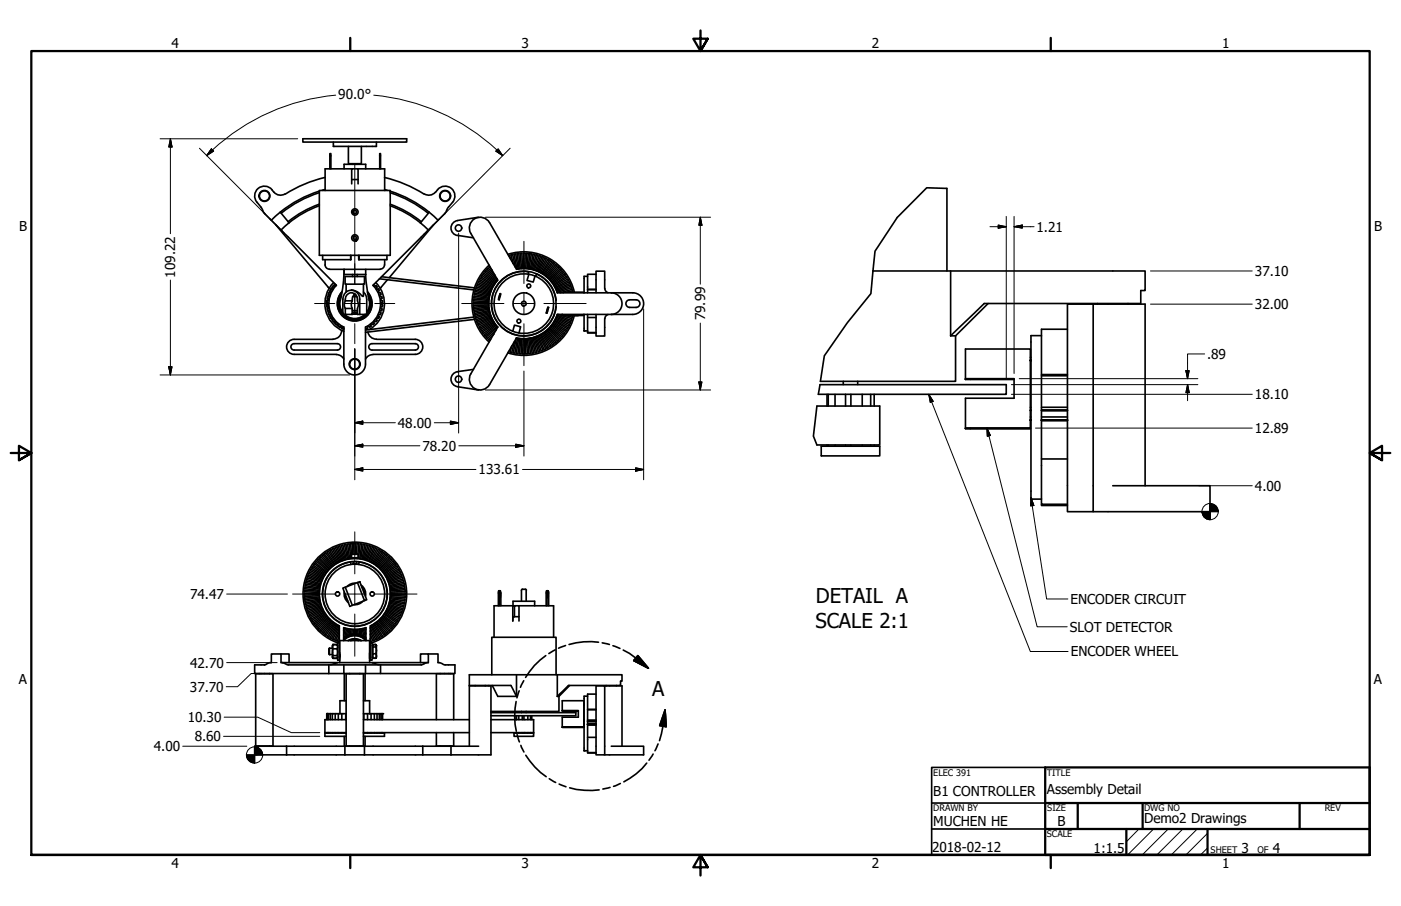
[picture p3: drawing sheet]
<svg xmlns="http://www.w3.org/2000/svg" width="432mm" height="279mm" viewBox="0 0 432 279" stroke-linecap="round" stroke-linejoin="round" font-family="sans-serif">
<!-- layer: Visible (ANSI) -->
<g fill="none" stroke="#000" stroke-width=".51">
<path d="M83.8 58.5l.7 .8M83.8 58.5a3 3 0 0 0-4.2-.4 3 3 0 0 0-.4 4.3l1.7 2.4M84.4 59.3l1.4 .8 1 .1 1.1-.4M93.3 42.8h32v1h-32zM98.4 59.4a35.9 35.9 0 0 0-11.7 6.4M98.4 59a36.4 36.4 0 0 0-14.8 8.9M98.4 58.7h21.9v20h-21.9zM100.2 58.4l-.9 .3M100.2 54.7a40 40 0 0 0-12.3 5.2M101.7 52.1v-4.7h.3v4.7M102.7 43.8v1.3h13.3v-1.3M106 52.1v-1.4h6.7v1.4"/>
<path d="M107.4 45.1v5.4h4v-5.4M108.4 56.7v-4.6h2v4.6M108.4 52.1h-8.2v6.6M108.4 55.4h2M108.6 50.5v.2M110.1 50.5v.2M110.4 52.1h8.2v6.6M117 52.1v-4.7h.3v4.7M118.5 54.7a40 40 0 0 1 12.2 5.2M118.5 58.5l.9 .2M120.3 59a36.4 36.4 0 0 1 12 6.4M120.3 59.4a35.9 35.9 0 0 1 11.7 6.4"/>
<path d="M134.2 59.3l-.9 .6-1 .3-1.5-.4M134.9 58.5l-.7 .8M134.9 58.5a3 3 0 0 1 4.2-.4 3 3 0 0 1 .4 4.3M291.8 58.1v25.5M80.9 64.8l.7 1.1 22.1 22.1a8 8 0 0 0 2.3 12.9v11.4a3.3 3.3 0 0 0 3.3 3.3 3.3 3.3 0 0 0 3.3-3.3v-11.5a7.9 7.9 0 0 0 2.4-12.8l22.2-22.3M85 69.3l16.2 19.3M86.4 65.5l2.7 3.2M89.1 68.7l-2.5 2.2M98.4 63.4a32.1 32.1 0 0 0-9.3 5.3M98.4 63a32.5 32.5 0 0 0-9.6 5.4M99.4 78.7v1.4h8.7v-1.4M108.9 73l.5-.2 .5 .4v.5l-.6 .3-.5-.4z"/>
<path d="M108.9 65l.5-.2 .5 .4v.5l-.6 .3-.5-.4zM110.6 78.7v1.4h8.7v-1.4M110.7 78.7v1.4M120.3 63a32.5 32.5 0 0 1 9.6 5.4M120.3 63.5a32.1 32.1 0 0 1 9.3 5.2M129.6 68.7l2.4 2.2M132.3 65.4l2.7 2.5M132.3 65.5l-2.7 3.2M133.7 69.3l-13.7 16.4M139.5 62.4l-1.4 1.7-.9 1.6M147.5 67l-6.5 1a2.32 2.32 0 0 0-2 2.3 2.32 2.32 0 0 0 2 2.3l4.9 .7M156.5 78.4a16 16 0 0 1 20.5 11.7"/>
<path d="M156.8 78.8h.2l.4 1M158.4 78.4l.9 4.5h.4M158.9 78.3l-.5 .1M158.9 78.3l.8 4.6M159.9 78.2l.4 4.6-.3 .1-.6-4.7h.5M160.8 78.1l.2 4.6-.3 .1M160.9 78.1h-.5l.3 4.7M161.9 78.1l-.2 4.6h-.3l-.1-4.6h.5M163.3 78.2l-.6 4.6 .4 .1 .7-4.6-.5-.1M164.2 78.4l.5 .1-.9 4.5-.4-.1zM165.2 78.6l.5 .1-1.3 4.5M165.2 78.5l-1.1 4.6"/>
<path d="M166.1 78.8l.5 .2-1.5 4.4M166.2 78.8l-1.5 4.4 .4 .2M167.5 79.3l-1.8 4.3-.3-.1M167.5 79.3l-.4-.1-1.7 4.3M100.2 80.1v1.6M100.2 81.7a1.3 1.3 0 0 0 1.3 1.3M100.7 94.1l.2 1.1M100.8 93.2a.38 .38 0 0 1 .3 .4 .38 .38 0 0 1-.3 .4v.1M100.8 93.3v.7M100.9 95.3a.41 .41 0 0 0 .1 .5 .41 .41 0 0 0 .5 0l.1 .4a.42 .42 0 0 0-.4 .4 .42 .42 0 0 0 .4 .4 .38 .38 0 0 1 .4 .3 .38 .38 0 0 1-.2 .4M100.9 94.6a.4 .4 0 0 1 .4 .4 .4 .4 0 0 1-.4 .4M100.9 91.9a.38 .38 0 0 1 .4 .4 .38 .38 0 0 1-.4 .4"/>
<path d="M100.9 92l-.2 1.2M101.1 95.8l.2 .7M101.1 91.4l-.2 .5M101.2 88.6l.2 .3M101.3 90.8l-.2 .6M101.3 90.8l.3 .5-.5 .2M101.5 97l.3 .6M101.5 83.1h15.7M101.8 97.8l.2 .3M101.8 89.6l-.3 .6M101.9 89.6l.1 .1a.47 .47 0 0 1-.1 .5 .47 .47 0 0 1-.5 .1l-.1 .5M102 89.1l-.1 .6"/>
<path d="M102 98.1h.1M102.1 89.1l.4-.5 .1 .1v.4h-.5M102.1 98.1l.5 .1-.1 .5zM102.1 89.1h-.1M102.5 98.7l.2 .5M102.7 88.1l-.2 .5M102.8 88.1h.1M102.8 87.1a9.2 9.2 0 0 0 3.2 15.1M102.8 99.2l.5 .5M102.9 99.1a.41 .41 0 0 1 .5 .2 .41 .41 0 0 1-.1 .5l.3 .3M102.9 99.2h-.1M103.3 87.6l-.5 .5"/>
<path d="M103.5 87.8l-.2 .4-.4-.1M105 91.7a4.7 4.7 0 0 0 .6 4.9M105.1 91.4a4.8 4.8 0 0 0 .5 5.3M105.3 90.6a5 5 0 0 0 .6 6.8 5 5 0 0 0 6.8 0 5 5 0 0 0 .7-6.8M105.3 90.1a5.3 5.3 0 0 0 .3 7.4 5.3 5.3 0 0 0 7.4 0 5.3 5.3 0 0 0 .3-7.4M105.4 90a5.4 5.4 0 0 0 .2 7.5 5.4 5.4 0 0 0 7.5 0 5.4 5.4 0 0 0 .1-7.5M105.9 97a4.8 4.8 0 0 0 6.9 0M106 97a4.7 4.7 0 0 0 6.7 0M106.1 97a4.6 4.6 0 0 0 6.4 0M106.4 85.3h5.9v2.3h-5.9zM106.4 95.1h2.2v1.9h-2.2zM106.4 92.8a2.33 2.33 0 0 0 0 2.3"/>
<path d="M106.4 97h-.7v-4.7a2.61 2.61 0 0 1 2.6-2.8 2.61 2.61 0 0 1 2.6 2.8v4.7M106.4 92.8h2.2M106.7 87.6v2.4M108.6 92.8a2.33 2.33 0 0 0 0 2.3M108.6 84.6v.7M108.7 91.5l1.3 .1M109 90.9l.7 .1M109.3 90.7a2.04 2.04 0 0 0-.7 2.1M110.1 84.6v.7M110.1 96.7h-1.5l1.5 .1M110.1 95.7h-1.5M110.1 96.2h-1.5"/>
<path d="M112 87.6v3.7l-.2 .1a5.4 5.4 0 0 0-3.5-1.9M112 90l.6 .7 .4 1.6v4.7h-2.8v-1.9a5.7 5.7 0 0 0-.5-4.1 1.92 1.92 0 0 0-2.3-.4 1.92 1.92 0 0 0-1 2.2M112.7 84.6l.4 4.4a14.2 14.2 0 0 1 .7 5.8l-.8 1.5M112.7 83.1v1.5h-6.7v-1.5l-.1 3.8-.8 4.7a4.8 4.8 0 0 0 .6 4.8M113.6 91.4a4.8 4.8 0 0 1-.5 5.2M113.6 91.7l.4 1.4v1.4l-.9 2M115.2 87.8l.1 .4 .5-.1M115.8 99.2h.1M115.8 87.1a9.2 9.2 0 0 1-2.1 14.6M115.8 99.1a.41 .41 0 0 0-.5 .2 .41 .41 0 0 0 .1 .5l-.4 .3M115.9 88.1l.3 .5M115.9 88.1h-.1"/>
<path d="M116.1 88.6a.38 .38 0 0 0 0 .5 .38 .38 0 0 0 .5 0l.2 .6M116.8 89.6a.41 .41 0 0 0 0 .5 .41 .41 0 0 0 .5 .2v.5M116.9 97.8l-.3 .4a.39 .39 0 0 0-.6 0 .39 .39 0 0 0 .2 .6l-.3 .4M117 86l29 3.4M117.3 90.8a.39 .39 0 0 0-.1 .5 .39 .39 0 0 0 .5 .2v.4a.38 .38 0 0 0-.3 .4 .38 .38 0 0 0 .4 .4M117.6 85.3l28.6 3.5M117.7 92.7l.2 .5M117.7 95.3a.41 .41 0 0 1-.1 .5 .41 .41 0 0 1-.4 0l-.2 .4a.42 .42 0 0 1 .4 .4 .42 .42 0 0 1-.3 .4 .38 .38 0 0 0-.4 .3 .38 .38 0 0 0 .2 .4M117.8 94.6l-.4 .2 .3 .6M117.9 93.2a.42 .42 0 0 0-.5 .4 .42 .42 0 0 0 .5 .4l-.2 .5M118.5 81.7a1.3 1.3 0 0 1-1.3 1.3M118.6 80.1v1.6"/>
<path d="M119.4 86.2l-2.2 2.7M145.9 93.7h4.7M146 92.3l-.1 .5 4.7 .2M146 92.3l4.6 .3M146 95.2l.1 .5M146 91.8l.1-.5 4.6 .7-.1 .3M146 91.8l4.7 .5M146 97.8l-33.4 4M146.1 96.1l4.6-.7 .1 .4-4.6 .9-.1-.5M146.2 98.5l-33.6 4M146.3 90.3l-.1 .5M146.3 90.4l4.5 .9-.1 .4-4.5-.9"/>
<path d="M146.4 89.9l4.5 1.1M146.4 89.9l.1-.5 4.5 1.3M146.4 97.6l4.5-1.2v-.3l-4.6 1 .1 .5M146.6 98.1l.1 .4M146.6 88.9l.2-.4 4.4 1.5M146.7 89l4.4 1.3 .1-.3M147 88l.2-.4 4.2 1.8M147 88l4.3 1.7 .1-.3M147.2 99.9l4.3-1.9 .1 .3-4.1 2zM147.4 87.1l.2-.4 4.2 2.1M147.4 87.1l4.2 2 .1-.3M148 85.8l4.1 2.3"/>
<path d="M148 85.8l-.2 .5 4.1 2.2 .1-.3M148.8 84.6l.3-.4 3.7 2.8M148.8 84.6l3.9 2.7M149.7 83.4l3.5 3.1-.2 .2-3.6-2.9zM150.6 93.4v.3M150.6 94v.4M150.6 92.7v.3M150.6 94.7l.1 .4M150.6 94l-4.7 .2 .1 .5M150.6 93.3h-4.7v.4M150.6 94.7l-4.6 .5M150.6 94.4l-4.6 .3"/>
<path d="M150.7 95.1l-4.7 .6M150.8 81.8a16 16 0 0 0 0 23.7M151 90.7l-.1 .3M151 82.2l-.3 .2 1 1M151 96.7l.1 .4-4.4 1.5M151.1 96.7l-4.5 1.3M151.4 97.7l-.1-.3-4.4 1.6 .2 .5 4.3-1.8M152.1 99.2l.2 .3M152.1 99.3l-4 2.3 .3 .4 3.9-2.5M152.4 87.6l-.2 .3M152.5 87.6l-4-2.6-.2 .4 4 2.5M152.5 99.8l.2 .3-3.7 2.8-.3-.5"/>
<path d="M152.5 84.8l-2.1-2.1-.3 .4 3.1 2.9M152.5 99.8l-3.8 2.6M152.8 87l-.2 .3M153.4 86.4a10.8 10.8 0 0 0 0 14.5l-8.3 14.4M153.4 86.4l-8.3-14.4a3.3 3.3 0 0 1 1.2-4.6 3.3 3.3 0 0 1 4.6 1.2l8.3 14.4a10.8 10.8 0 0 1 12.5 7.3h23.4M154.1 90.6h.3l-.5 1.9-.3-.1zM158.2 81.3l-.7-2.7 .5-.1 .9 4M162 82.8h.4M162.1 82.8l.2-4.7 .5 .1-.4 4.6M162.8 84.5l.1-.7a9.9 9.9 0 0 0-11 12.7 9.9 9.9 0 0 0 16.2 4.6 9.9 9.9 0 0 0-2.7-16.6l-.3 .7M163 84.6l-.6 1.9 1.9 .5 .6-1.9M164.1 83.1l.3 .1"/>
<path d="M166 83.8l2-4.3 .4 .2-2.1 4.2M166 83.7l.3 .2M166.9 84.2l-.3-.1 2.2-4.1 .5 .2-2.4 4.1M167.8 84.8l.3 .2 2.8-3.7-.4-.3-2.7 3.8M168.8 94.7l.3 .1-.5 1.8-.3-.1zM170.1 80.7l-2.6 3.9-.3-.2 2.5-3.9 .4 .2M170.6 87.8l3.9-2.6 .3 .4-4 2.4zM170.7 99.4l3.9 2.5-.3 .4-3.8-2.6zM170.9 99.1l4 2.3M171 98.8l4.1 2.2-.2 .4M171 98.8l-.1 .3M171.3 81.6l.3 .3-3 3.5-.3-.2z"/>
<path d="M171.3 92.6a10 10 0 0 0-13.9-8 10 10 0 0 0-3.6 15.7 10 10 0 0 0 16-1.2 8.8 8.8 0 0 0 1.5-4.5M171.3 98.2l4.3 1.9M171.3 98.2l-.1 .3 4.1 2.1 .2-.5M171.4 89.2l4.3-1.8-.3-.5-4.1 2 .1 .3M171.5 89.5l4.3-1.7 .2 .5-4.3 1.6zM171.7 97.2l4.4 1.6 .2-.5M171.7 97a10.9 10.9 0 0 1-12.5 7.3h.3l-.8 4.6-.5-.1M171.8 97h23.3M171.8 97l-.1 .2M172 82.2l.4 .4M172 82.2l-3.2 3.5M172 97l4.3 1.3"/>
<path d="M172.4 82.5l-3.3 3.4-.3-.3M172.7 82.9l.3 .4M172.7 82.9l-3.4 3.2 .3 .3M173 83.2l-3.5 3.2M173.3 97v.3l6.7-.1M173.3 97.2h6.7v-.2v5h1.1M173.3 83.6l.3 .4M173.4 83.6l-3.6 3 .2 .3 3.7-2.9M173.9 84.4l.3 .4M174 84.4l-3.8 2.8M174.2 84.8l-3.8 2.6-.2-.2M174.3 97.3l2.1 .6 .1-.5"/>
<path d="M175.2 86.5l-.2-.5-4.1 2.3 .2 .3 4.2-2.1M175.9 99.2l-.2 .5-4.3-1.8 .2-.3 4.4 1.7M176.1 97.3h.4M176.2 88.7l.1 .5M176.2 88.7l-4.4 1.6M176.3 89.2l-3.6 1.1M176.6 90.1l-.1-.4-1.7 .4M177 97.3a16 16 0 0 1-20.5 11.5M181.1 85.2h-1.1v5.1v-.2h-6.2l-.3 .2M181.1 97v5.6h2.6M181.1 97.9h2.6M181.1 89.2h2.6"/>
<path d="M181.1 89.3h2.6M183.7 97v6.6h2.7v-5.4M183.7 84.6h-2.6v5.7M186.4 89v-5.4h-2.7v6.7M186.4 89l.2 .6 .8 .7M187.4 97l-.6 .4-.4 .9M188.4 90.3a3.3 3.3 0 0 1 3.3 3.3 3.3 3.3 0 0 1-3.3 3.4M195 90.3a3.3 3.3 0 0 1 3.4 3.3 3.3 3.3 0 0 1-3.4 3.4M196.1 92.5a1.17 1.17 0 0 1 1.1 1.1 1.17 1.17 0 0 1-1.1 1.2M196.1 92.5h-2a1.17 1.17 0 0 0-1.2 1.1 1.17 1.17 0 0 0 1.2 1.2h2M269 83.6h83.9v6h-1.3v4h-48.3l-10.3 10M293 83.6v20"/>
<path d="M304.5 93.6l-10 10M329 93.8h7.9v64h-7.9zM336.9 93.8h16v56M338.3 93.6v.2M347.7 93.6v.2M90.6 106a.98 .98 0 0 0-.9 1 .98 .98 0 0 0 .9 1M90.6 104.6a2.32 2.32 0 0 0-2.3 2.4 2.32 2.32 0 0 0 2.3 2.3M90.7 104.6h12M90.7 109.3h12.9M90.7 106h13.3M90.7 107.9h13.3M103.7 109.3l1.3 .4 1 1"/>
<path d="M103.7 100.1l.6-.1v.5zM103.8 100l-.1 .1M104 106a.98 .98 0 0 1 1 1 .98 .98 0 0 1-1 1M104.3 100.5v.1a.47 .47 0 0 0 .8 0l.3 .2v.3M104.8 100.9l.5 .3M105.3 101.9a2.64 2.64 0 0 1-2.7 2.7M105.4 101.1v.2M105.9 101.5h.1M106 101.3l-.2 .2-.4-.2M112.7 101.3l.1 .2 .4-.2M113.3 101.1l-.1 .2M113.4 102.4l.4 1 .7 .7 1.5 .5"/>
<path d="M114 106.3l.6-.3h13.4a.98 .98 0 0 1 1 1 .98 .98 0 0 1-1 .9l-13.4 .1a.98 .98 0 0 1-.9-.7 .98 .98 0 0 1 .3-1zM114 100.8a.37 .37 0 0 0-.5-.1 .37 .37 0 0 0-.2 .4M114.9 100.1a.41 .41 0 0 0-.5 0 .41 .41 0 0 0-.1 .5l-.3 .3M114.9 100l.1 .1M115 109.3l-1.4 .4-.9 1M116 104.6h12a2.32 2.32 0 0 1 2.3 2.4 2.32 2.32 0 0 1-2.3 2.3h-13M141 119.3l6.5 1M145.9 113.9l-4.9 .7a2.32 2.32 0 0 0-2 2.3 2.32 2.32 0 0 0 2 2.3M147.7 100.8l.2 .4 4.1-2.3-.2-.3-4.1 2.2M152.2 103.1l-1.7 1.6 .4 .3 .3-.3M152.9 100.4l.2 .2M152.9 101.8l-2.7 2.5"/>
<path d="M152.9 100.3l-3.6 3M153.2 100.6l-3.6 3-.4-.4M153.4 100.9l-3.5 3.1 .3 .3M156.7 108.4l.1 .1M157.7 106.7l-.5 1.9M158.1 102.1l.5-1.8 1.9 .5-.5 1.9M158.6 105.3l-.9 3.4-.5-.1M159.1 104.3l-.9 4.5M159.2 104.2l-8.3 14.4a3.3 3.3 0 0 1-4.6 1.2 3.3 3.3 0 0 1-1.2-4.5M160.2 104.4l-.6 4.6h-.5l.7-4.6h.4M160.8 104.5l-.2 4.7M160.8 104.5h-.3l-.4 4.6h.5"/>
<path d="M161.5 104.5h-.3l-.1 4.7M161.5 104.5l.1 4.7h-.5M162.2 104.5l.3 4.6h-.5l-.1-4.6h.3M162.9 104.4l.6 4.6-.5 .1-.4-4.6 .3-.1M163.3 104.3l.7 4.7M163.6 104.3l-.4 .1M163.6 104.3l.9 4.5M163.9 104.2l1.1 4.6M163.9 104.2l.4-.1 1.1 4.5-.5 .2M164.5 108.9h-.5M164.6 104l1.3 4.5 .5-.1-1.5-4.5-.3 .2M165.2 103.9l.3-.2 1.8 4.3"/>
<path d="M165.2 103.8l1.6 4.4 .5-.2M165.9 103.6l1.8 4.2M166.2 103.4l-.4 .2M166.2 103.4l2 4.2M166.5 103.3l2.1 4.1 .4-.2-2.2-4.1-.3 .2M167.4 102.8l-.3 .2 2.4 3.9M167.4 102.7l2.5 4M167.9 102.4l2.8 3.7-.4 .3-2.7-3.8M167.9 102.4l-.3 .2M168.2 107.6l-.5 .2M168.7 101.7l.3-.2 3.2 3.3M168.7 101.7l3.1 3.5"/>
<path d="M169.9 106.7l-.5 .2M170.1 100.2l.2-.2 3.8 2.7M170.1 100.2l3.7 2.9M171.4 105.5l-.4 .3-2.8-3.6 .3-.2 2.9 3.5M172.2 104.9l-.4 .3M172.5 104.5l-3.3-3.2 .2-.3 3.4 3.2-.3 .3M173.5 103.4l-.3 .4-3.5-3 .2-.3 3.6 2.9M174.1 102.7l-.3 .4M181.1 102.6l2.6 .1M252.7 118.6h57.4v3h-57.9M259.9 117.6v1M264.4 117.6v1"/>
<path d="M293 103.6h1.5M294.5 103.6v14h-41.6M297.6 116.9l14.9 .1M297.6 116.8h14.9v6h-14.9v9.3M297.6 116.9v-9.3h20v24.5h-20M297.6 116.9h14.9M317.6 110.2h.2M317.8 111.3h-.2h.2M317.8 111.2h-.2h.2M317.8 111.1h-.2h.2M321 103.5h-3.2v50.4h3.2M321 115.5h8"/>
<path d="M321 115.9h8M329 101.5h-8v54h8M251.8 125.2h19.3v12h-19.3M254.9 121.6v3.6M254.9 137.2v.4M255.3 121.6v3.6M255.3 137.2v.4M257.4 121.6v3.6M257.4 137.2v.4M260.6 121.6v3.6M260.6 137.2v.4M262.3 121.6v3.6"/>
<path d="M262.3 137.2v.4M265.7 121.6v3.6M265.7 137.2v.4M268.4 121.6v3.6M268.4 137.2v.4M269.4 121.6v3.6M269.4 137.2v.4M297.6 132.1h20M297.6 132h20M317.6 126.6h.2M317.6 129.7h.2M317.6 129.6h.2"/>
<path d="M317.6 125.6h.2M317.6 126.5h.2M317.6 129.5h.2M317.6 128.6h.2M321 126.6h8M321 129.7h8M321 129.6h8M321 125.6h8M321 126.5h8M321 129.5h8M321 128.6h8M253.1 140.5v-2.9h18v3h-17.9"/>
<path d="M321 155.5v.4h8M321 141.5h8M343 149.8h29.9v8h-36M94.5 178.7l4.4 1.3M94.7 178.2l-.2 .5M94.7 178.2l4.3 1.4M94.8 177.7l4.3 1.6M94.8 177.7l.2-.4 4.3 1.7M95.2 176.8l4.2 1.9M95.2 176.8l.2-.4 4.1 2M96.3 174.7l3.9 2.5M96.4 174.7l-.3 .4 3.9 2.4"/>
<path d="M96.6 174.3l3.8 2.6M96.9 173.9l3.7 2.8M96.9 173.9l-.3 .4M98.5 172.1l3.2 3.3M98.9 171.7l3.1 3.4M98.9 171.7l-.4 .4M99.2 171.4l.4-.3 2.9 3.6M99.3 171.4l2.9 3.5M99.8 177.8l-3.9-2.3-.3 .5 4.1 2.1M99.9 170.8l2.8 3.6M100 170.8l.4-.3 2.7 3.7M101 176.1l-3.5-3-.3 .4 3.6 2.9"/>
<path d="M101.5 175.6l-3.3-3.2-.3 .4 3.3 3M102 169.5l2.2 4M102.1 169.5l-.5 .2 2.3 4M102.5 169.2l2 4.2M102.5 169.3l.4-.3 1.9 4.2M103.6 173.9l-2.4-3.9-.4 .2 2.5 3.9M103.8 168.7l1.7 4.3M103.8 168.7l-.4 .1 1.8 4.3M104.7 168.3l1.4 4.4M104.8 168.3l-.5 .2 1.5 4.3M105.7 168.1l1 4.4M105.7 168.1l-.5 .1 1.2 4.5"/>
<path d="M107.4 172.4l-.7-4.5h-.4l-.1 .1 .9 4.5M107.8 172.3l-.7-4.5 .5-.1 .5 4.6M108.1 173.4v.7M108.1 173.3a9.9 9.9 0 0 0-7.1 15.2 9.9 9.9 0 0 0 16.8 0 9.9 9.9 0 0 0-7.1-15.2M108.3 171v1h2.1v-1M108.5 172v.3M108.7 170.9l-.1-3.2h-.5l.2 3.4M108.7 172l.1 .3M108.8 172v.3M108.8 173.9h1.1M108.8 173.2v.7M109 167.6l.1 3.3"/>
<path d="M109.1 167.6h.5l-.1 3.3M109.7 179.8l-1.5 .3-1.3 .8M109.9 170.9l.1-3.2h.5l-.2 3.2M109.9 172.1v.2M109.9 173.2v.7M110 172l-.1 .1M110.2 179.6l.7-.2 2.1 5.6-.7 .2zM110.2 179.6l-3.8 1.5M110.2 172v.3M110.2 170.9l-1.8 .1M110.3 170.9l.1 .1M110.7 173.4l-.1 .7"/>
<path d="M111 167.7l-.5 4.6M111 167.7l.5 .1M111.5 167.8l-.6 4.5M112 167.8l-.8 4.6M112 167.9l.5 .1-.9 4.5M112.9 168.1l-1 4.4M112.9 168.1l.5 .1M113.2 172.9l1.6-4.3 .5 .2-1.8 4.2M113.4 168.1l-1.2 4.5M113.9 168.3l-1.4 4.4M113.9 168.3l.5 .2-1.6 4.3M114.4 173.5l2.2-4.1 .4 .3-2.3 4"/>
<path d="M116.1 169.2l-2 4.2M116.2 169.2l-.5-.2-1.9 4.2M117.9 170.2l-2.6 3.8M117.9 170.2l-.5-.3-2.3 3.9M118.6 170.8l-2.7 3.6M118.7 170.7l-.4-.3-2.7 3.8M118.8 177.7l4-2.3 .3 .5-4.1 2.2M119 171l-2.9 3.6M119 171l.4 .3M119.2 178.3l4.1-2 .2 .4-4.2 1.9M119.4 171.3l-2.9 3.5M119.4 178.9l4.3-1.7 .1 .3 .1 .1-4.3 1.7"/>
<path d="M119.7 179.6l4.3-1.5 .2 .4-4.4 1.4M119.8 171.6l-3.1 3.5M119.8 171.6l.3 .4-3.1 3.3M120.5 172.3l-3.3 3.2M120.5 172.3l.3 .4-3.4 3.1M121.5 173.4l-.4-.4-3.4 3M121.5 173.4l-3.6 2.9M121.7 173.8l-3.7 2.8M121.8 173.8l.2 .4-3.7 2.6M122.3 174.6l-3.8 2.5M122.3 174.6l.3 .4-3.9 2.4M124.5 179.5l-4.5 1.1"/>
<path d="M124.5 179.5l-.2-.5-4.4 1.2M124.6 180l.1 .4-4.6 .8M124.6 180l-4.5 .9M93.9 182l4.6 .4M93.9 182v.5l4.5 .2M94 181l4.6 .7M94 181l-.1 .5 4.6 .6M94 180.6l4.6 .8M94.1 180.6l.1-.5 4.5 .9M95.7 190.5l.2 .4M97.9 193.7l.4 .3M98.4 183.1l-4.5-.1v.5"/>
<path d="M98.4 183.7l-4.5 .3v.4M98.4 183.4l-4.5 .1M98.5 184.4l-4.5 .5v.5l4.6-.6M98.5 184.1l-4.6 .4M98.6 194.4l.4 .3M98.6 185.1l-4.5 .8 .1 .3v.2l4.5-1M98.7 185.7l-4.4 1.1 .1 .5 4.4-1.2M98.8 180.3l-4.4-1.2-.1 .5 4.4 1.1M98.9 186.4l-4.3 1.4 .1 .5M99.1 186.8l-4.4 1.5M99.1 187.1l-4.2 1.6v.2l.2 .3 4.2-1.8M99.4 187.7l-4.1 1.9 .2 .5 4.1-2.1"/>
<path d="M99.7 188.3l-4.1 2.2M99.9 188.7l-4 2.2M100.1 188.9l-3.9 2.4 .2 .4M100.3 189.2l-3.9 2.6M100.5 189.5l-3.8 2.6 .3 .4M100.6 189.8l-3.6 2.7M100.8 190.1l-3.5 2.8 .3 .4 3.5-3M100.9 196.2l.4 .2M101.3 190.6l-3.4 3.1M101.5 199.9l-.2 .2v1.6l.2 .2M101.5 199.9v2M101.5 199.9h1"/>
<path d="M101.5 190.8l-3.3 3.3M101.8 191.1l-3.2 3.3M102 191.3l-3.1 3.4M102.3 191.5l-3 3.5 .4 .3 2.9-3.6M102.6 198.9v4.1M102.6 198.9h1.3M102.6 197.2l2-4.2v10.6M102.6 197.1l.4 .2M102.6 198.8h1.3M102.8 192l-2.7 3.6 .4 .3M103.1 192.2l-2.6 3.7M103.4 192.3l-2.5 3.9"/>
<path d="M103.7 192.5l-2.4 4M103.9 198.8v.1M103.9 198.9l.2 2.2-.2 1.1 .2 .4-.2 .4M103.9 192.7l-2.2 4 .5 .2 2.1-4.1M103.9 198.9l.2 .2M104.1 198.2v5.4h.6M104.1 198.2h.5M104.1 198.2a16 16 0 0 1-7.6-24.5 16 16 0 0 1 25.7 0 16 16 0 0 1-7.5 24.5M104.6 196l-.6 1.7-.5-.2M104.6 197.2l-.2 .7h.2M104.6 193.9l-1.5 3.5M104.6 194.8l-1.2 2.7"/>
<path d="M104.6 193a11 11 0 0 1-3.8-16.7 11 11 0 0 1 17.1 0 11 11 0 0 1-3.7 16.7M105.9 197.5a4.7 4.7 0 0 1 6.9 .1v-4.1a10.6 10.6 0 0 1-6.9 .1v3.9M105.9 197.4a4.8 4.8 0 0 1 6.9 .1M105.9 196.7a5.3 5.3 0 0 1 6.9 0M105.9 197a5 5 0 0 1 6.9 .1M106.1 182.5l.1 1.6 .4 1 .8 .8M106.2 193.6l-.3 .9M106.4 183.2l.2 1.3 .5 .7M106.4 181.1l-.7 .3 2.1 5.6 4.5-1.8M106.4 181.1l2.2 5.6M106.5 193.7l-.6 2.2M106.9 193.8l-.7 2.6"/>
<path d="M107.2 193.9l-.5 2.3M107.3 197.6l1.7-.6 1.2 .1 1.1 .5M107.4 197.6l1.1-.5h1.1l1.6 .5M107.5 193.9l-.3 2M107.9 194l-.3 1.7M108.1 197.6l1-.2 1.5 .2M108.2 194.1l-.2 1.5M108.5 194.1v1.4M108.9 194.1l-.1 1.4M109.2 194.1v1.4M109.6 194.1v1.4M109.9 194.1l.1 1.4"/>
<path d="M110.2 194.1l.2 1.4M110.6 194.1l.2 1.5M110.9 194l.3 1.8M111.3 193.9l.3 2.1M111.3 180.5l.8 .8 .5 .9v1.6M111.6 181.1l.5 .8 .3 1.3M111.6 193.9l.5 2.3M111.8 185.4l-1.2 .9-1.5 .2M112 193.8l.6 2.8M112.3 193.7l.5 1.8M112.6 193.6l.2 .6M114.1 198.2h.6v5.4h-.6"/>
<path d="M114.1 194.6l1.3 2.9-.5 .2M114.1 193v10.6M114.1 196.9l.3 1M114.1 195.6l.8 2.1M114.2 193l2.1 4.1-.5 .2-1.7-3.7M114.5 197.8l-.4 .1M114.7 199.1h.2M114.8 192.7l2.3 3.9-.4 .3-2.2-4.1M114.9 198.8h.9l.2 .3M115.1 192.5l2.4 3.9 .5-.3M115.4 192.3l2.5 3.9M115.8 199.5l.2 1.1-.2 1"/>
<path d="M115.8 199.5h-.9v2.1M116 191.9l2.8 3.6-.4 .3-2.7-3.7M116 199.1l-.2-.3h-.9v.7M116 199.1l-.2 .4M116 199.1v3.7M116.5 191.5l3 3.4-.4 .3-2.9-3.5M116.8 191.3l3.1 3.3 .3-.3M117 191l3.2 3.3M117.5 190.5l3.4 3.1-.3 .3-3.4-3.1M117.7 190.2l3.5 3 .3-.4M117.9 190l3.6 2.8M118.4 189.4l3.7 2.6-.3 .4-3.7-2.7"/>
<path d="M118.5 189.2l3.9 2.4 .3-.4M118.7 188.8l3.9 2.5M119.1 188.3l4 2.1-.2 .4-4-2.3M119.2 188l4.1 1.9M119.3 187.6l4.3 1.9-.3 .4M119.5 187.3l4.3 1.7M119.6 187l4.3 1.6-.2 .5M119.8 186.4l4.4 1.3-.1 .4-4.4-1.4M119.9 186l4.4 1.2M120 185.7l4.5 1.1M120.1 185l4.6 .8-.1 .5-4.5-.9M120.2 184.7l4.6 .6v-.5"/>
<path d="M120.2 184.3l4.6 .5M120.3 183.6l4.6 .2v.5l-4.6-.3M120.3 182.9h4.6v.3v.2l-4.6-.1M124.5 186.7l-.1 .5M124.8 181.4l-4.6 .5M124.8 181.4l-.1-.5-4.5 .7M124.8 181.9l-4.5 .3M124.9 181.9v.5l-4.6 .2M153.6 186.8l.1-4.6h.5l.2 .7v3.9M153.9 183.2l.2-.5v1.6l-.2-.5M154 182.2l-.1 4.6M154 183v1"/>
<path d="M158.1 186.8h-5.8v9.7M158.1 186.8v-1.4h6.7v1.4M158.6 186.8h-.5v4.7v-.9l.3-.4h1.6M158.6 190.2v-3.4h1.4v4.7M160 186.8h10.6v9.7M160.7 182.1v3.3M161 181.7h.9M161.1 181.7l-.4 .3M161.9 181.7l.3 .3M162.2 182.1v3.3M168.3 186.8v-4.3l.2-.3h.4l.2 .3v4.3M168.7 183.2l.2-.5v1.6l-.2-.5"/>
<path d="M168.7 183v1M168.8 182.2l-.2 .3v4.3M78.8 207.8h5.3v22.3h-5.3zM79.9 207.7v.1M83.1 207.7v.1M86.6 201.7h2.5v2.6M87 204.3l1.8 .7h41.1l1.7-.7M101.3 205v2.7M101.5 201.9h1M102.6 202.9v.1M102.6 200.1h1.3M102.6 202.2h1.3"/>
<path d="M102.6 203h1.3M103.1 204.6l-1.3 .4M103.9 202.9v.1M104 204.4l-.9 .3M104.1 202.7l-.2 .3M104.7 204.3v-6.8h9.2v6.8M106 205v2.7M106.1 207.7v8.4M106.7 207.8h5.3v22.3h-5.3zM106.7 216.1h-1.9v4M107.8 207.7v.1M110.9 207.7v.1"/>
<path d="M112 216.1h1.9v4M112.5 207.7v8.4M112.6 205v2.7M113.9 203.6h.2M114.7 202.7h.2M114.7 204.4l.9 .3M114.9 202.9l.9 .1M115.6 204.6l1.3 .4M115.8 201.6h-.9v1.3l.9 .1 .2-.2M115.8 201.6l.2 .7-.2 .6 .2-.1M117.3 205v2.7M129.6 204.3v-2.6h2.4v2.6h-45.4v-2.6h-3v2.6h-.4a5.3 5.3 0 0 1-4 .7h-.7v2.7h22.8"/>
<path d="M132 201.7h3v2.6h.4a5.4 5.4 0 0 0 4.1 .7h.7v2.7h-38.9M135.6 207.7v.1M138.7 207.7v.1M146.4 211.4v.1M149.5 211.4v.1M150.7 211.4v.1M151.3 219.8h26.2v.9h-26.2M151.6 208.1v-11.6h19.8v11.6M151.7 211.4l1.7 3.4h5.8M159.2 208.1v6.7M160.7 219.4v.4M162.2 219.4v.4"/>
<path d="M171.8 208.1h19.9v2h-.4v1.3h-16.1l-3.4 3.4M171.8 208.1h-27.1v3.3h12.8l1.7 3.4M171.8 214.8h.5M171.8 208.1v6.7M172.3 214.8v4.6h-21M173.3 219.2h4.9h-4.4M173.3 219.1h4.9v2.1h-4.9v3.1M173.3 219.2v-3.1h6.7v8.2h-6.2M173.3 219.2h4.9M175.6 211.4l-3.3 3.4M180 217.3h.1M180 217h.1"/>
<path d="M180 217.2h.1M181.1 214.7h-1.1v16.8h1.1M181.1 218.8h2.6M181.1 218.9h2.6M183.7 211.5h2.7v21.3h-2.7zM183.7 214.1h-2.6v18h2.6M186.4 211.5h5.3v18.6M186.8 211.4v.1M190 211.4v.1M79.9 230.1h.1M83.1 230.1h.1M88.3 230.1v2.7"/>
<path d="M100.7 225.9v.2M100.9 220.1h-.2v1.8M100.9 220.1v1.8M100.9 225.9v.2M100.9 220.1h.1M101 220.1h.2M101.2 220.1h.6M101.2 220.1v1.8M101.2 225.9v.2M101.8 220.1h1.5M101.8 220.1v1.8M101.8 225.9v.2"/>
<path d="M102.4 220.1v1.8M102.4 225.9v.2M103.3 220.1h3.4M103.3 220.1v1.8M103.3 225.9v.2M104.3 220.1v1.8M104.3 225.9v.2M105.3 220.1v1.8M105.3 225.9v.2M106.1 227.1v3M106.3 230.1v2.7M106.6 220.1v1.8"/>
<path d="M106.6 225.9v.2M106.7 226.1h-6.6v1h6.6M106.7 221.9h-6.6v4h6.6M107.8 230.1h.1M110.9 230.1h.1M112 226.1h6.5v1h-6.5M112 220.1h.1M112 221.9h32.7M112 225.9h32.7M112.1 220.1h2.3M112.1 220.1v1.8M112.1 225.9v.2"/>
<path d="M112.3 230.1v2.7M112.5 227.1v3M113.3 220.1v1.8M113.3 225.9v.2M114.4 220.1h.9M114.4 220.1v1.8M114.4 225.9v.2M115.3 220.1h.9M115.4 220.1v1.8M115.4 225.9v.2M116.2 220.1h.7M116.2 220.1v1.8"/>
<path d="M116.2 225.9v.2M116.9 220.1h.5M116.9 220.1v1.8M116.9 225.9v.2M117.4 220.1h.3M117.4 220.1v1.8M117.4 225.9v.2M117.7 220.1h.2M117.7 220.1v1.8M117.7 225.9v.2M117.9 220.1h.1M117.9 220.1v1.8"/>
<path d="M117.9 225.9v.2M130.3 230.1v2.7M134.5 221.9v-14.1h5.3v14.1M134.5 225.9v4.2h5.3v-4.2M135.6 230.1h.1M138.7 230.1h.1M139 230.1h8.5M139 230.1h-60.5v2.7h60.5M139 230.1v2.7M144.7 230.1v-18.6h6.6v21.3h-12.3M151.3 221.9h13.2v4h-13.2M158.4 226.1h6.1v1h-6.1z"/>
<path d="M159.1 220.7v1.2M159.1 225.9v.2M159.2 220.7v1.2M159.2 225.9v.2M159.9 220.7v1.2M159.9 225.9v.2M161 220.7v1.2M161 225.9v.2M161.5 220.7v1.2M161.5 225.9v.2M162.7 220.7v1.2M162.7 225.9v.2"/>
<path d="M163.5 220.7v1.2M163.5 225.9v.2M163.9 220.7v1.2M163.9 225.9v.2M173.3 224.3h6.7h-6.2M173.3 224.3h.5M173.3 224.2h6.7M180 222.4h.1M180 223.5h.1M180 223.4h.1M180 222.1h.1M180 223.1h.1"/>
<path d="M181.1 232.1l2.6 .1M181.1 222.4h2.6M181.1 223.5h2.6M181.1 223.4h2.6M181.1 222.1h2.6M181.1 223.1h2.6M181.1 227.4h2.6M188.4 230.1h10v2.7h-12"/>
<circle cx="81.5" cy="60.4" r="1.56"/>
<circle cx="81.5" cy="60.4" r="1.68"/>
<circle cx="109.4" cy="65.4" r=".98"/>
<circle cx="109.4" cy="73.4" r=".98"/>
<circle cx="137.2" cy="60.4" r="1.68"/>
<circle cx="137.2" cy="60.4" r="1.56"/>
<circle cx="141.3" cy="70.3" r=".98"/>
<circle cx="159.9" cy="99" r=".6"/>
<circle cx="161.4" cy="93.6" r="3.3"/>
<circle cx="161.4" cy="93.6" r=".73"/>
<circle cx="161.4" cy="93.6" r="9.2"/>
<circle cx="163" cy="88.2" r=".6"/>
<circle cx="109.3" cy="112.3" r="1.68"/>
<circle cx="109.3" cy="112.3" r="1.56"/>
<circle cx="141.3" cy="116.9" r=".98"/>
<circle cx="104" cy="183.2" r=".67"/>
<circle cx="109.4" cy="183.2" r="9.2"/>
<circle cx="109.4" cy="183.2" r="10"/>
<circle cx="114.7" cy="183.2" r=".67"/>
</g>
<g fill="#000">
<circle cx="180" cy="102" r=".25"/>
<circle cx="317.8" cy="153.9" r=".25"/>
<circle cx="173.3" cy="219.2" r=".25"/>
<circle cx="100.7" cy="220.1" r=".25"/>
<circle cx="117.9" cy="220.1" r=".25"/>
<circle cx="173.3" cy="224.3" r=".25"/>
<circle cx="180" cy="231.5" r=".25"/>
</g>
<!-- layer: Break Line (ANSI) -->
<path d="M291.8 58.1l-6.2-.2-9.1 9.2-6.8 10.4-1.3 13.1-7.2 8.9-7.1 10.2-1.2 7.9M252.7 118.6l-.5 3M251.8 125.2l-1.1 9.3 1.1 2.7M253.1 140.5l.1 .1" fill="none" stroke="#000" stroke-width=".51"/>
<!-- layer: Hatch (ANSI) -->
<path d="M351 255.7l-3.8 3.9M355.5 255.7l-8 8M360 255.7l-8 8M364.6 255.7l-8 8M369 255.7l-8 8M372.2 257l-6.7 6.7M372.2 261.5l-2.2 2.2" fill="none" stroke="#000" stroke-width=".31"/>
<!-- layer: Detail Boundary (ANSI) -->
<g fill="none" stroke="#000" stroke-width=".51">
<path d="M174.3 199.1l-2.2 .8M184.5 198.1a22 22 0 0 0-9.1 .7M185.6 198.2l2.2 .6M188.9 199.1l2.2 .9M159.1 216.3a22.2 22.2 0 0 0 0 9.2M160 213l-.7 2.2M161.4 209.9l-1 2.1M168.2 202.2a21.5 21.5 0 0 0-6.2 6.7M171.1 200.4l-1.9 1.1M192.1 200.5l1.9 1 5.8 4.6M196.6 202.2l3.2 3.9-4.5-2.4zM205 218.9l.3 5.2-2-.3z"/>
<path d="M205 218.9l-.7 5-1 4.5M159.4 226.6l.7 2.2M160.5 229.9l1 2M162.1 232.9a22.3 22.3 0 0 0 6.2 6.6M199.3 235.3a21 21 0 0 1-7 5.8M201.3 232.5l-1.3 1.9M202.8 229.4l-.9 2.1M169.3 240.2l2 1.1M172.3 241.8l2.1 .8M175.6 243a23.5 23.5 0 0 0 9.1 .6M188 242.8l-2.2 .5M191.2 241.6l-2.1 .9"/>
</g>
<path d="M195.3 203.7l4.5 2.4zM196.6 202.2l3.2 3.9-4.5-2.4zM205 218.9l.3 5.2zM205 218.9l.3 5.2-2-.3z" fill="#000" stroke="#000" stroke-width=".51"/>
<!-- layer: Border (ANSI) -->
<g fill="none" stroke="#000" stroke-width=".7">
<path d="M107.9 11.7v4M215.9 9.4v6.3l-2.2-3.8h4.4l-2.2 3.8 2.2-3.8M323.8 11.7v4M3.3 139.7h6.4l-3.9-2.2v4.4l3.9-2.2-3.9 2.2M428.5 139.7h-6.4l3.9-2.2v4.4l-3.9-2.2 3.9 2.2M322.1 236.7h100v27h-100zM322.1 247.6h100M322.1 255.7h100M332.2 247.6v8.1M347.2 255.7v8M352.2 247.6v8.1M372.2 255.7v8"/>
<path d="M400.6 247.6v8.1M9.7 263.7v-248h412.4v248h-412.4h412.4M107.9 263.7v4M218.1 267.5l-2.2-3.8 2.2 3.8h-4.4l2.2-3.8v6.3M323.8 263.7v4"/>
</g>
<!-- layer: Title (ANSI) -->
<path d="M322.1 236.7h-35v27h35M287.1 255.7h35M287.1 247.6h35" fill="none" stroke="#000" stroke-width=".51"/>
<!-- layer: Dimension (ANSI) -->
<g fill="none" stroke="#000" stroke-width=".31">
<path d="M103.5 29.3a64.4 64.4 0 0 0-39.8 18.7M115.2 29.3a64.4 64.4 0 0 1 39.7 18.7M49.3 42.8h42.5M52.5 42.8l.5 2.5h-1zM52.5 42.8v29.3M61.5 45.7l26.2 26.3M65.2 45.9l.6 .7-2.1 1.4zM153.5 45.9l1.4 2.1-2.1-1.4zM157.2 45.7l-26.2 26.3M141.4 71.9v61.6M149.6 67h69.4M215.8 67l.5 2.5h-.9z"/>
<path d="M215.8 67v20.6M305.1 69.9h5M307.7 69.4l2.4 .5-2.4 .5zM310.1 66.7v50.3M312.5 69.9l2.6-.5v1zM312.5 69.9h6.2M312.5 66.7v48.5M52.5 86.4v29.2M198.4 95.2v52.8M215.8 99.6v20.7M354.6 93.8h31.4M354.6 83.6h31.4"/>
<path d="M49.3 115.6h58.5M52 113.1h1l-.5 2.5zM109.3 107.6v40.4M161.5 114.4v26.3M215.4 117.8h.9l-.5 2.5zM311.7 118.6h57.5M314.1 116.8h55.1M365.5 114.3h1l-.5 2.5zM366 118.6l.5 2.5h-1zM366 118.6v5M371.3 109.2h-5.3v7.6M109.3 137.5l2.5-.5v.9z"/>
<path d="M109.3 130.4l2.5-.5v1zM109.3 137.5h20.1M109.3 130.4h12.6M133.9 130.4h7.5M138.8 129.9l2.6 .5-2.6 .5zM141.4 137.5h20.1M149.6 120.3h69.4M158.9 137l2.6 .5-2.6 .4zM311.7 121.6h74.3M319.2 132h66.8M109.3 144.8l2.5-.5v1zM109.3 144.8h37.4"/>
<path d="M161 144.8h37.4M195.9 144.3l2.5 .5-2.5 .5zM369.6 149.8h16.4M69.8 183.2h18.8M69.8 204.3h15.6M80 207.7h-2.6l-4.2 4.1h-3.5M56.3 230.1h19.8M68.9 227.1h29.7M69.1 221.2h10.3l10.4 4.7h8.8"/>
<circle cx="373" cy="157.8" r="2.51"/>
<circle cx="78.5" cy="232.8" r="2.51"/>
</g>
<g fill="#000" stroke="#000" stroke-width=".31">
<path d="M52.5 42.8l.5 2.5zM52.5 42.8l.5 2.5h-1zM65.2 45.9l-1.5 2.1zM65.2 45.9l.6 .7-2.1 1.4zM152.8 46.6l2.1 1.4zM153.5 45.9l1.4 2.1-2.1-1.4zM215.8 67l.5 2.5zM215.8 67l.5 2.5h-.9zM307.7 70.4l2.4-.5zM307.7 69.4l2.4 .5-2.4 .5zM312.5 69.9l2.6-.5zM312.5 69.9l2.6-.5v1z"/>
<path d="M52 113.1l.5 2.5zM52 113.1h1l-.5 2.5zM215.4 117.8l.4 2.5zM215.4 117.8h.9l-.5 2.5zM365.5 114.3l.5 2.5zM365.5 114.3h1l-.5 2.5zM109.3 137.5l2.5-.5zM109.3 137.5l2.5-.5v.9zM109.3 130.4l2.5-.5zM109.3 130.4l2.5-.5v1zM138.8 130.9l2.6-.5zM138.8 129.9l2.6 .5-2.6 .5z"/>
<path d="M158.9 137.9l2.6-.4zM158.9 137l2.6 .5-2.6 .4zM366 118.6l.5 2.5zM366 118.6l.5 2.5h-1zM109.3 144.8l2.5-.5zM109.3 144.8l2.5-.5v1zM195.9 145.3l2.5-.5zM195.9 144.3l2.5 .5-2.5 .5zM370.5 157.8l.7 1.8-.6-.8zM370.5 157.8l1.5 2.3-.8-.5zM370.5 157.8l2.4 2.5-.9-.2zM372.9 157.8h2.6z"/>
<path d="M372.9 155.3l2.6 2.5h-2.6zM372.9 155.3v5zM370.5 157.8h2.4v2.5zM370.5 157.8h2.4zM374.7 156l.6 .8 .2 1zM373.9 155.5l.8 .5 .8 1.8zM372.9 155.3l1 .2 1.6 2.3zM75.9 232.8l.8 1.8-.6-.8zM75.9 232.8l1.6 2.3-.8-.5zM75.9 232.8l2.6 2.5-1-.2zM78.5 232.8h2.5zM78.5 230.3l2.5 2.5h-2.5z"/>
<path d="M78.5 230.3v5zM75.9 232.8h2.6v2.5zM75.9 232.8h2.6zM80.3 231.1l.5 .7 .2 1zM79.4 230.5l.9 .6 .7 1.7zM78.5 230.3l.9 .2 1.6 2.3z"/>
</g>
<!-- layer: Center Mark (ANSI) -->
<g fill="none" stroke="#000" stroke-width=".31">
<path d="M109.3 50.4v37M161.5 74.4v13M97 93.6h6.2M106.2 93.6h6.3zM109.3 90.4v6.4M109.3 99.8v6.2M115.5 93.6h6.2M142.3 93.6h13M158.3 93.6h6.4M161.5 90.4v6.4M161.5 99.8v13M167.6 93.6h13.1"/>
<path d="M109.3 164v13M90.2 183.2h13M106.2 183.2h6.3M109.3 180v6.4M109.3 189.4v13M115.5 183.2h13"/>
</g>
<!-- layer: Symbol (ANSI) -->
<path d="M286.3 121.6l1.3 2.2-.9 .3zM286.3 121.6l31.3 79.3h11.6M304.2 132l1 2.3-.9 .3zM304.2 132l15.5 61.3h9.2M317.8 153.5l.8 2.4-1 .1zM317.8 153.5l4.8 31.2h6.5" fill="none" stroke="#000" stroke-width=".31"/>
<path d="M286.3 121.6l1.3 2.2zM286.3 121.6l1.3 2.2-.9 .3zM304.2 132l1 2.3zM304.2 132l1 2.3-.9 .3zM317.8 153.5l.8 2.4zM317.8 153.5l.8 2.4-1 .1z" fill="#000" stroke="#000" stroke-width=".31"/>
<g font-size="6.3">
<text x="251.5" y="186.1">DETAIL A</text>
<text x="251.3" y="193.6">SCALE 2:1</text>
<text x="201" y="214.6">A</text>
</g>
<g font-size="4.2">
<text x="52.8" y="14.7">4</text>
<text x="160.8" y="14.7">3</text>
<text x="268.7" y="14.7">2</text>
<text x="376.7" y="14.7">1</text>
<text x="104.3" y="30.6">90.0°</text>
<text x="5.9" y="71.4">B</text>
<text x="319.5" y="71.4">1.21</text>
<text x="423.5" y="71.4">B</text>
<text x="54" y="85.6" transform="rotate(-90 54 85.6)">109.22</text>
<text x="386.8" y="85.1">37.10</text>
<text x="386.8" y="95.3">32.00</text>
<text x="217.4" y="98.8" transform="rotate(-90 217.4 98.8)">79.99</text>
<text x="372" y="110.7">.89</text>
<text x="386.8" y="123.1">18.10</text>
<text x="122.6" y="131.9">48.00</text>
<text x="386.8" y="133.5">12.89</text>
<text x="130.2" y="139">78.20</text>
<text x="147.5" y="146.3">133.61</text>
<text x="386.8" y="151.3">4.00</text>
<text x="58.6" y="184.7">74.47</text>
<text x="329.9" y="186.2">ENCODER CIRCUIT</text>
<text x="329.8" y="194.8">SLOT DETECTOR</text>
<text x="330" y="202.4">ENCODER WHEEL</text>
<text x="58.6" y="205.9">42.70</text>
<text x="5.8" y="211.1">A</text>
<text x="58.5" y="213.3">37.70</text>
<text x="423.4" y="211.1">A</text>
<text x="57.8" y="222.7">10.30</text>
<text x="47.4" y="231.6">4.00</text>
<text x="60" y="228.6">8.60</text>
<text x="287.7" y="245.5">B1 CONTROLLER</text>
<text x="322.6" y="244.8">Assembly Detail</text>
<text x="287.7" y="254.7">MUCHEN HE</text>
<text x="325.9" y="254.7">B</text>
<text x="352.7" y="253.8">Demo2 Drawings</text>
<text x="287.3" y="262.8">2018-02-12</text>
<text x="337.1" y="263.1">1:1.5</text>
<text x="382.7" y="263.1">3</text>
<text x="392.3" y="263.1">4</text>
<text x="52.8" y="267.7">4</text>
<text x="160.8" y="267.7">3</text>
<text x="268.7" y="267.7">2</text>
<text x="376.7" y="267.7">1</text>
</g>
<g font-size="2.8">
<text x="287.7" y="239.2">ELEC 391</text>
<text x="322.6" y="239.2">TITLE</text>
<text x="287.7" y="250.2">DRAWN BY</text>
<text x="322.8" y="250.2">SIZE</text>
<text x="352.7" y="250.3">DWG NO</text>
<text x="408.3" y="250.2">REV</text>
<text x="322.6" y="258.2">SCALE</text>
<text x="373.1" y="263.1">SHEET</text>
<text x="387.6" y="263.1">OF</text>
</g>
</svg>
